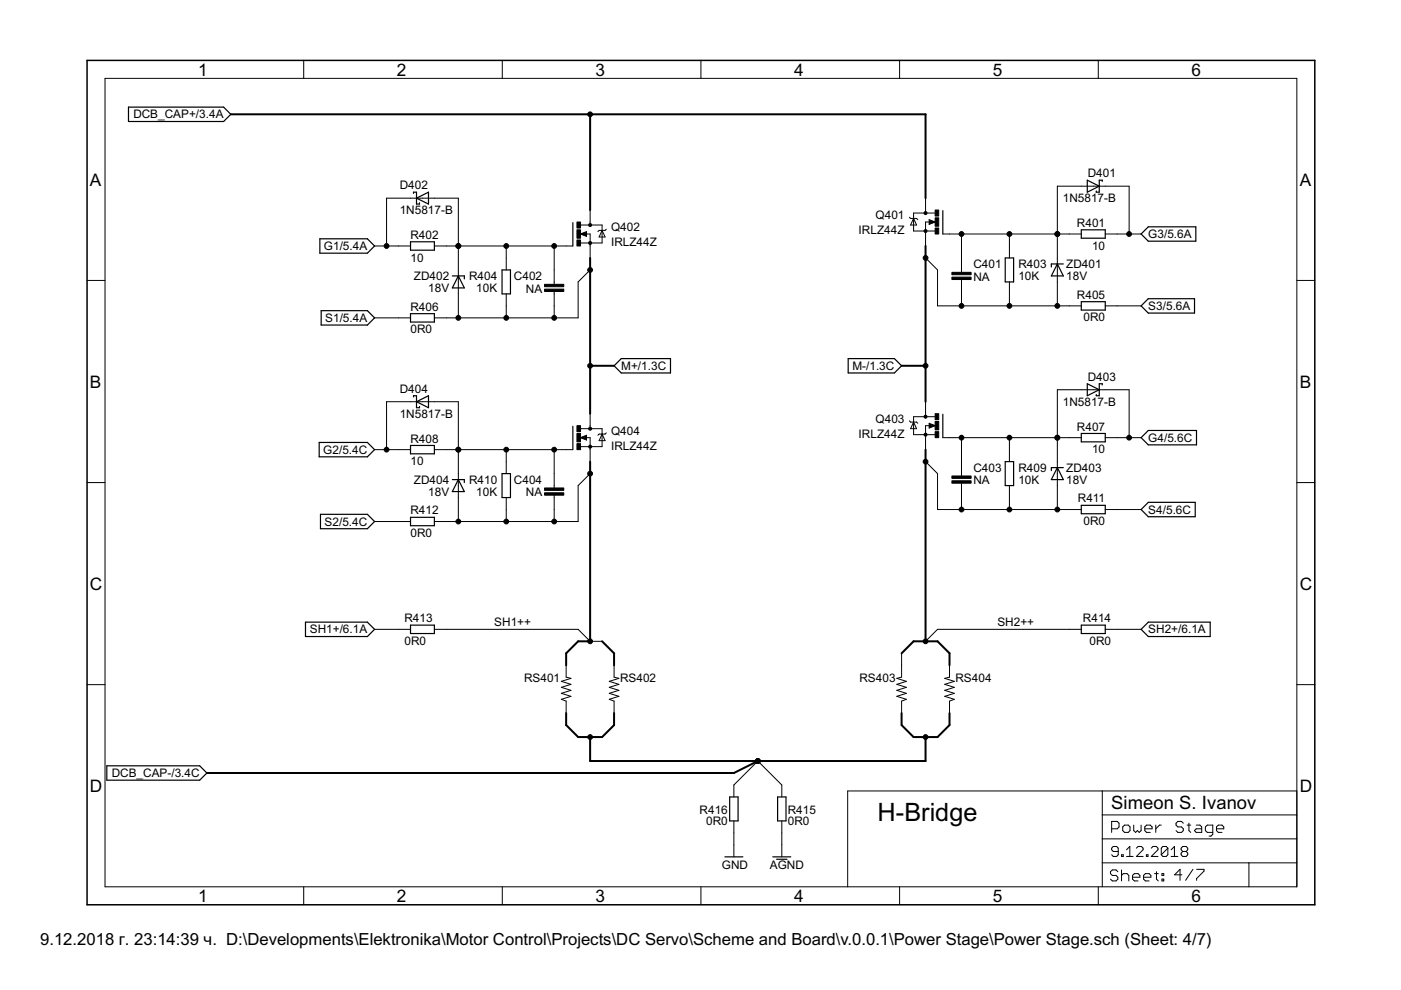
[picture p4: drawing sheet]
<svg xmlns="http://www.w3.org/2000/svg" width="297mm" height="210mm" viewBox="0 0 297 210" stroke-linecap="round" stroke-linejoin="round" font-family="sans-serif">
<g fill="#000" stroke="#000" stroke-width=".25">
<path d="M27.2 22.7v3.1zM27.2 25.8h20.2zM27.2 22.7h20.2zM48.9 24.2l-1.5 1.6zM47.4 22.7l1.5 1.5zM230.5 38.2v2.5zM230.5 38.2l2.6 1.3zM233.1 38.2v1.3zM233.1 39.5v1.2zM233.1 38.2h.6zM233.7 38.2v.3zM67.8 50.6v3.1z"/>
<path d="M67.8 53.7h10.1zM67.8 50.6h10.1zM79.4 52.2l-1.5 1.5zM77.9 50.6l1.5 1.6zM87 53h5.1zM87 51.3v1.7zM87.7 40.7h.6zM87.7 40.7v.3zM88.3 42l2.5-1.3zM88.3 40.7v1.3zM88.3 42v1.3zM88.3 43.3h.6z"/>
<path d="M88.9 43v.3zM88.3 42l2.5 1.3zM90.8 40.7v2.6zM87 51.3h5.1zM92.1 51.3v1.7zM95.9 58.5h1.3zM97.2 58.5l-1.3 2.5zM97.2 58.5h1.2zM98.4 58.5v.6zM106.4 57.2v5.1zM106.4 57.2h1.8zM121.5 47.2v5z"/>
<path d="M199.9 44.7v4.9zM213.1 54.7v5.1zM213.1 54.7h1.8zM213.1 59.8h1.8zM214.9 54.7v5.1zM224.2 56l-1.3 2.5zM222.9 56v.6zM224.2 56l1.2 2.5zM222.9 56h1.3zM224.2 56h1.2zM222.9 58.5h2.5zM229.3 48.7h5z"/>
<path d="M229.3 48.7v1.8zM230.5 40.7l2.6-1.2zM232.4 40.5v.2zM232.4 40.7h.7zM229.3 50.5h5zM234.3 48.7v1.8zM241.9 49.6l1.6 1.5zM241.9 49.6l1.6-1.5zM243.5 51.1h10zM243.5 48.1h10zM253.5 48.1v3zM68.1 65.9v3z"/>
<path d="M68.1 68.9h9.8zM68.1 65.9h9.8zM79.4 67.4l-1.5 1.5zM77.9 65.9l1.5 1.5zM87 68.3h5.1zM87 66.5v1.8zM87 66.5h5.1zM92.1 66.5v1.8zM95.9 61h2.5zM97.2 58.5l1.2 2.5zM108.2 57.2v5.1zM106.4 62.3h1.8z"/>
<path d="M130.2 77.6l1.5-1.6zM130.2 77.6l1.5 1.5zM131.7 76h10.5zM131.7 79.1h10.5zM142.2 76v3.1zM179.8 76v3.1zM179.8 79.1h9.8zM179.8 76h9.8zM191.2 77.6l-1.6 1.5zM189.6 76l1.6 1.6zM229.3 64h5zM229.3 64v1.7z"/>
<path d="M229.3 65.7h5zM234.3 64v1.7zM241.9 64.9l1.6 1.5zM241.9 64.9l1.6-1.6zM243.5 66.4h9.8zM243.5 63.3h9.8zM253.3 63.3v3.1zM67.7 93.8v3.1zM67.7 96.9h10.2zM67.7 93.8h10.2zM79.4 95.3l-1.5 1.6zM77.9 93.8l1.5 1.5z"/>
<path d="M87 96.2h5.1zM87 94.4v1.8zM87.7 83.9h.6zM87.7 83.9v.3zM88.3 85.2l2.5-1.3zM88.3 83.9v1.3zM88.3 85.2v1.2zM88.3 86.4h.6zM88.9 86.2v.2zM88.3 85.2l2.5 1.2zM90.8 83.9v2.5zM87 94.4h5.1z"/>
<path d="M92.1 94.4v1.8zM121.5 90.4v4.9zM199.9 87.8v5zM213.1 97.9h1.8zM214.9 97.9v5.1zM222.9 99.1v.7zM224.2 99.1l1.2 2.6zM222.9 99.1h1.3zM224.2 99.1h1.2zM229.3 91.9h5zM229.3 91.9v1.8zM230.5 83.9l2.6-1.3z"/>
<path d="M230.5 81.4v2.5zM232.4 83.7v.2zM230.5 81.4l2.6 1.2zM233.1 81.4v1.2zM233.1 82.6v1.3zM232.4 83.9h.7zM233.1 81.4h.6zM233.7 81.4v.2zM229.3 93.7h5zM234.3 91.9v1.8zM241.9 92.8l1.6 1.5zM241.9 92.8l1.6-1.5z"/>
<path d="M243.5 94.3h10.2zM243.5 91.3h10.2zM253.7 91.3v3zM67.9 109.1v3zM67.9 112.1h10zM67.9 109.1h10zM79.4 110.6l-1.5 1.5zM77.9 109.1l1.5 1.5zM87 111.5h5.1zM87 109.7v1.8zM87 109.7h5.1zM92.1 109.7v1.8z"/>
<path d="M95.9 101.7h1.3zM95.9 104.2h2.5zM97.2 101.7l-1.3 2.5zM97.2 101.7h1.2zM97.2 101.7l1.2 2.5zM98.4 101.7v.6zM106.4 100.4v5.1zM108.2 100.4v5.1zM106.4 100.4h1.8zM106.4 105.5h1.8zM213.1 97.9v5.1zM213.1 103h1.8z"/>
<path d="M224.2 99.1l-1.3 2.6zM222.9 101.7h2.5zM229.3 107.1h5zM229.3 107.1v1.8zM229.3 108.9h5zM234.3 107.1v1.8zM241.9 108l1.6 1.6zM241.9 108l1.6-1.5zM243.5 109.6h9.9zM243.5 106.5h9.9zM253.4 106.5v3.1zM64.8 131.9v3.1z"/>
<path d="M64.8 135h13.1zM64.8 131.9h13.1zM79.4 133.4l-1.5 1.6zM77.9 131.9l1.5 1.5zM87 134.3h5.1zM87 132.5v1.8zM87 132.5h5.1zM92.1 132.5v1.8zM229.3 132.5h5zM229.3 132.5v1.8zM229.3 134.3h5zM234.3 132.5v1.8z"/>
<path d="M241.9 133.4l1.6 1.6zM241.9 133.4l1.6-1.5zM243.5 135h13.1zM243.5 131.9h13.1zM256.6 131.9v3.1zM22.6 162.4v3zM22.6 165.4h19.7zM22.6 162.4h19.7zM43.9 163.9l-1.6 1.5zM42.3 162.4l1.6 1.5zM154.7 169v5.1zM156.5 169v5.1z"/>
<path d="M154.7 169h1.8zM154.7 174.1h1.8zM164.9 169v5.1zM166.6 169v5.1zM164.9 174.1h1.7zM164.9 169h1.7zM153.7 181.7h3.8zM163.9 181.7h3.8zM164.7 182.2h2.2z"/>
</g>
<g fill="#000" stroke="#000" stroke-width=".21">
<path d="M22.3 16.6v171.4zM64.4 12.8v3.8zM106.5 12.8v3.8zM148.6 12.8v3.8zM190.7 12.8v3.8zM232.9 12.8v3.8zM22.3 16.6h252.7zM224.2 39.5v10.1zM229.3 39.5h2.5zM224.2 39.5h5.1zM231.8 39.5h2.5zM234.3 39.5h5.1z"/>
<path d="M239.4 39.5v10.1zM18.5 59.5h3.8zM79.4 52.2h2.6zM82 52.2h2.5zM82 42v10.2zM84.5 52.2h2.5zM87 42h2.6zM82 42h5zM89.6 42h2.5zM92.1 42h5.1zM92.1 52.2h2.5zM94.6 52.2h2.6z"/>
<path d="M97.2 57.2v2.6zM97.2 52.2h10.1zM97.2 52.2v5zM97.2 42v10.2zM107.3 54.7v2.5zM107.3 52.2h10.2zM107.3 52.2v2.5zM117.5 57.2v2.6zM117.5 59.8v.5zM117.5 52.2h2.5zM117.5 52.2v5zM120 52.2h1.5z"/>
<path d="M122.6 59.8l2.5-2.6zM123.1 51.5h2zM123.1 49.6l1.3 .5zM124.2 49.6h.9zM124.4 49.1v1zM123.1 49.6l1.3-.5zM125.1 44.5v2.6zM125.1 52.2v2.5zM123.1 47.7h2zM125.1 49.6v1.9zM125.1 47.1v.6zM125.1 47.7h2.6z"/>
<path d="M125.1 51.5v.7zM127 50.2h1.3zM127 48.9h.7zM127 48.9l-.2 .2zM127.7 47.7v1.2zM127.7 48.9v2.6zM125.1 51.5h2.6zM127.7 48.9l-.7 1.3zM127.7 48.9h.6zM127.7 48.9l.6 1.3zM128.3 48.9l.2-.3zM193.7 46.3l-.6 1.4z"/>
<path d="M192.8 46.1l.3 .2zM193.7 45.2v1.1zM193.7 46.3v2.7zM193.7 49h2.5zM193.7 46.3l.6 1.4zM193.1 46.3h.6zM193.1 47.7h1.2zM193.7 46.3h.6zM194.3 46.3l.3 .3zM196.2 42v2.5zM196.2 49.6v2.6zM196.2 45.2h2z"/>
<path d="M196.2 47.1v1.9zM196.2 44.5v.7zM193.7 45.2h2.5zM196.2 49v.6zM197 46.6v1zM197 46.6l1.3 .5zM196.2 47.1h.9zM196.2 49h2.1zM197 47.6l1.3-.5zM196.2 54.7l2.6 2.5zM199.9 49.6h1.4zM203.9 54.7v2.5z"/>
<path d="M203.9 57.2v.5zM203.9 59.3v.5zM201.3 49.6h2.6zM203.9 49.6v5.1zM214 52.2v2.5zM203.9 49.6h10.1zM214 49.6v2.6zM224.2 57.2v2.6zM224.2 54.7v2.5zM224.2 59.8v5.1zM214 49.6h10.2zM224.2 49.6v5.1z"/>
<path d="M226.7 49.6h2.6zM224.2 49.6h2.5zM234.3 49.6h2.6zM236.9 49.6h2.5zM239.4 49.6h2.5zM275 59.5h3.8zM79.4 67.4h5.1zM84.5 67.4h2.5zM92.1 67.4h2.5zM94.6 67.4h2.6zM97.2 59.8v2.5zM97.2 67.4h10.1z"/>
<path d="M97.2 62.3v5.1zM107.3 62.3v2.6zM107.3 67.4h10.2zM107.3 64.9v2.5zM117.5 62.3v2.6zM117.5 61.8v.5zM117.5 67.4h5.1zM117.5 64.9v2.5zM122.6 59.8v7.6zM198.8 57.2v7.7zM203.9 59.8v2.5zM198.8 64.9h5.1z"/>
<path d="M203.9 62.3v2.6zM214 59.8v2.5zM203.9 64.9h10.1zM214 62.3v2.6zM214 64.9h10.2zM226.7 64.9h2.6zM224.2 64.9h2.5zM234.3 64.9h2.6zM236.9 64.9h5zM79.4 95.3h2.6zM82 95.3h2.5zM82 85.2v10.1z"/>
<path d="M84.5 95.3h2.5zM87 85.2h2.6zM82 85.2h5zM89.6 85.2h2.5zM92.1 85.2h5.1zM92.1 95.3h2.5zM94.6 95.3h2.6zM97.2 95.3h10.1zM97.2 85.2v10.1zM107.3 97.9v2.5zM107.3 95.3h10.2zM107.3 95.3v2.6z"/>
<path d="M117.5 95.3h2.5zM120 95.3h1.5zM123.1 94.7h2zM123.1 92.8l1.3 .5zM124.2 92.8h.9zM124.4 92.3v1zM123.1 92.8l1.3-.5zM125.1 87.7v2.6zM125.1 95.3v2.6zM123.1 90.9h2zM125.1 92.8v1.9zM125.1 90.3v.6z"/>
<path d="M125.1 90.9h2.6zM125.1 94.7v.6zM127 93.4h1.3zM127 92h.7zM127 92l-.2 .3zM127.7 90.9v1.1zM127.7 92v2.7zM125.1 94.7h2.6zM127.7 92l-.7 1.4zM127.7 92h.6zM127.7 92l.6 1.4zM128.3 92l.2-.2z"/>
<path d="M193.7 89.5l-.6 1.4zM192.8 89.2l.3 .3zM193.7 88.3v1.2zM193.7 89.5v2.7zM193.7 92.2h2.5zM193.7 89.5l.6 1.4zM193.1 89.5h.6zM193.1 90.9h1.2zM193.7 89.5h.6zM194.3 89.5l.3 .2zM196.2 85.2v2.5zM196.2 92.8v2.5z"/>
<path d="M196.2 88.3h2zM196.2 90.3v1.9zM196.2 87.7v.6zM193.7 88.3h2.5zM196.2 92.2v.6zM196.2 97.9l2.6 2.5zM197 89.7v1.1zM197 89.7l1.3 .6zM196.2 90.3h.9zM196.2 92.2h2.1zM197 90.8l1.3-.5zM199.9 92.8h1.4z"/>
<path d="M203.9 97.9v2.5zM201.3 92.8h2.6zM203.9 92.8v5.1zM214 95.3v2.6zM203.9 92.8h10.1zM214 92.8v2.5zM224.2 97.9v2.5zM214 92.8h10.2zM224.2 92.8v5.1zM224.2 82.6v10.2zM226.7 92.8h2.6zM224.2 92.8h2.5z"/>
<path d="M229.3 82.6h2.5zM224.2 82.6h5.1zM231.8 82.6h2.5zM234.3 82.6h5.1zM234.3 92.8h2.6zM236.9 92.8h2.5zM239.4 82.6v10.2zM239.4 92.8h2.5zM18.5 102.3h3.8zM79.4 110.6h5.1zM84.5 110.6h2.5zM92.1 110.6h2.5z"/>
<path d="M94.6 110.6h2.6zM97.2 103v2.5zM97.2 100.4v2.6zM97.2 95.3v5.1zM97.2 110.6h10.1zM97.2 105.5v5.1zM107.3 105.5v2.5zM107.3 108v2.6zM107.3 110.6h10.2zM117.5 100.4v2.6zM117.5 105.5v2.5zM117.5 103v.5z"/>
<path d="M117.5 105v.5zM117.5 95.3v5.1zM117.5 110.6h5.1zM117.5 108v2.6zM122.6 103v7.6zM122.6 103l2.5-2.6zM198.8 100.4v7.6zM198.8 108h5.1zM203.9 103v2.5zM203.9 100.4v.5zM203.9 102.4v.6zM203.9 105.5v2.5z"/>
<path d="M214 103v2.5zM203.9 108h10.1zM214 105.5v2.5zM224.2 100.4v2.6zM214 108h10.2zM224.2 103v5zM226.7 108h2.6zM224.2 108h2.5zM234.3 108h2.6zM236.9 108h5zM275 102.3h3.8zM79.4 133.4h5.1z"/>
<path d="M84.5 133.4h2.5zM92.1 133.4h2.5zM94.6 133.4h28zM122.6 133.4l2.5 2.6zM125.1 136h2.6zM191.2 138.5v2.6zM198.8 133.4l-2.6 2.6zM226.7 133.4h2.6zM198.8 133.4h27.9zM234.3 133.4h2.6zM236.9 133.4h5zM18.5 145.2h3.8z"/>
<path d="M119 148.3l2.1-.7zM119 147l2.1-.6zM119 145.7l2.1-.6zM119 144.5l2.1-.7zM120 141.1v2.5zM120 148.7v2.5zM119 148.3l1 .4zM119 147l2.1 .6zM119 145.7l2.1 .7zM119 144.5l2.1 .6zM120 143.6l1.1 .2zM129.2 148.3l2-.7z"/>
<path d="M129.2 147l2-.6zM129.2 145.7l2-.6zM129.2 144.5l2-.7zM130.2 141.1v2.5zM130.2 148.7v2.5zM129.2 148.3l1 .4zM129.2 147l2 .6zM129.2 145.7l2 .7zM129.2 144.5l2 .6zM130.2 143.6l1 .2zM190.1 147.6l2.1-.6zM190.1 146.4l2.1-.7z"/>
<path d="M190.1 145.1l2.1-.6zM190.1 143.8l1.1-.2zM191.2 141.1v2.5zM191.2 148.7v2.5zM191.2 148.7l1-.4zM190.1 147.6l2.1 .7zM190.1 146.4l2.1 .6zM190.1 145.1l2.1 .6zM190.1 143.8l2.1 .7zM200.3 147.6l2-.6zM200.3 146.4l2-.7zM200.3 145.1l2-.6z"/>
<path d="M200.3 143.8l1-.2zM201.3 141.1v2.5zM201.3 148.7v2.5zM201.3 148.7l1-.4zM200.3 147.6l2 .7zM200.3 146.4l2 .6zM200.3 145.1l2 .6zM200.3 143.8l2 .7zM275 145.2h3.8zM155.6 166.4v2.6zM155.6 174.1v2.5zM155.6 179.1v2.6z"/>
<path d="M155.6 176.6v2.5zM160.7 161.4l-5.1 5zM165.8 174.1v2.5zM165.8 166.4v2.6zM165.8 179.1v2.6zM160.7 161.4l5.1 5zM165.8 176.6v2.5zM179.7 167.7h54zM233.7 167.7h41.3zM233.7 177.9h41.3zM233.7 172.8v5.1zM233.7 172.8h41.3z"/>
<path d="M233.7 167.7v5.1zM235.7 174.2v2.3zM235.7 174.2h1.2zM235.7 179.8v.4zM236 179.5l-.3 .3zM236 179.5h.7zM236.9 174.2l.4 .3zM235.7 175.7h1.2zM236.7 179.5l.4 .3zM237.3 174.5v.8zM237.3 175.3l-.4 .4zM238 175.3v.8z"/>
<path d="M238 176.1l.4 .4zM238.4 176.5h.8zM238 175.3l.4-.4zM239.2 176.5l.4-.4zM238.4 174.9h.8zM239.5 179.5v2.1zM239.6 175.3v.8zM239.2 174.9l.4 .4zM240.4 174.9v1.2zM240.4 176.1l.4 .4zM240.8 176.5l.4-.4zM241.2 176.1l.3 .4z"/>
<path d="M241.3 179.5l-.4 .3zM241.5 176.5l.4-.4zM241.9 174.9v1.2zM241.3 179.5h.7zM242 179.5l.4 .3zM242.7 175.3v.8zM242.7 175.3l.4-.4zM242.7 176.1l.4 .4zM243.1 174.9h.8zM243.1 176.5h.8zM243.9 174.9l.4 .4zM244.3 175.3v.4z"/>
<path d="M242.7 175.7h1.6zM244.5 179.5l-.4 .3zM245 174.9v1.6zM245 175.7l.8-.8zM244.5 179.5h.7zM245.2 179.5l.3 .3zM245.8 174.9h.4zM246.5 179.5l-.3 .3zM246.5 179.5h.8zM247.3 179.5l.3 .3zM247.6 179.8v1.4zM249 179.5v2.1z"/>
<path d="M249.3 174.5v.4zM249.3 174.9l.4 .4zM249.3 174.5l.4-.3zM249.7 175.3h.8zM249.3 176.1l.4 .4zM250.8 179.5l-.4 .3zM249.7 174.2h.8zM250.5 175.3l.4 .4zM249.7 176.5h.8zM250.8 179.5h.7zM250.5 174.2l.4 .3zM250.9 175.7v.4z"/>
<path d="M250.9 176.1l-.4 .4zM251.5 179.5l.3 .3zM251.7 174.9h.8zM251.8 179.8v.4zM252.1 174.5v1.6zM252.1 176.1l.4 .4zM253.2 176.1l.4-.4zM253.6 174.9h.8zM253.2 176.1l.4 .4zM253.6 175.7h1.2zM254.4 174.9l.4 .4zM254.8 175.3v1.2z"/>
<path d="M253.6 176.5h1.2zM255.6 175.3v.8zM255.6 176.1l.4 .4zM255.6 175.3l.4-.4zM256 176.5h1.1zM256.3 177.3h.5zM256.8 177.3l.3-.4zM257.1 174.9v2zM256 174.9h1.1zM257.9 175.3v.8zM257.9 175.3l.4-.4zM257.9 176.1l.4 .4z"/>
<path d="M258.3 174.9h.8zM258.3 176.5h.8zM259.1 174.9l.4 .4zM259.5 175.3v.4zM257.9 175.7h1.6zM275 172.8v5.1zM275 167.7v5.1zM22.3 188h252.7zM64.4 188v3.8zM106.5 188v3.8zM148.6 188v3.8zM179.7 167.7v20.3z"/>
<path d="M190.7 188v3.8zM232.9 188v3.8zM233.7 182.9v5.1zM233.7 177.9v5zM235.4 184.8v.4zM235.4 185.2l.4 .4zM235.7 181.2l.3 .4zM235.7 180.2l.3 .3zM235.4 184.8l.4-.4zM235.8 185.6h.8zM235.4 186.4l.4 .4zM236 181.6h.7z"/>
<path d="M236 180.5h1.1zM235.8 184.4h.8zM236.6 185.6l.4 .4zM235.8 186.8h.8zM237.1 181.2l-.4 .4zM236.6 184.4l.4 .4zM237 186v.4zM237 186.4l-.4 .4zM237.1 179.8v1.4zM237.8 181.2v.4zM237.8 181.2h.3zM237.8 184.4v2.4z"/>
<path d="M237.8 185.6l.4-.4zM238.1 181.2v.4zM237.8 181.6h.3zM238.2 185.2h.8zM238.8 180.2l.7-.7zM238.8 181.6h1.4zM239 185.2l.3 .4zM239.3 185.6v1.2zM240.1 185.6v.8zM240.1 185.6l.4-.4zM240.1 186.4l.4 .4zM240.5 185.2h.8z"/>
<path d="M240.9 181.6l1.5-1.4zM240.5 186.8h.8zM241.3 185.2l.4 .4zM241.7 185.6v.4zM240.1 186h1.6zM240.9 181.6h1.5zM242.4 179.8v.4zM242.5 185.6v.8zM242.5 185.6l.3-.4zM242.5 186.4l.3 .4zM242.8 185.2h.8zM243.1 181.2v.4z"/>
<path d="M243.1 181.2h.3zM243.4 181.2v.4zM243.1 181.6h.3zM242.8 186.8h.8zM243.6 185.2l.4 .4zM244 185.6v.4zM242.5 186h1.5zM244.1 181.6l1.4-1.4zM244.8 185.2h.8zM245.2 184.8v1.6zM245.2 186.4l.4 .4zM244.1 181.6h1.4z"/>
<path d="M245.5 179.8v.4zM246.2 179.8v1.4zM246.2 181.2l1.4-1.4zM246.4 185.2h.3zM246.4 185.2v.4zM246.4 186.4h.3zM246.4 186.4v.4zM246.2 181.2l.3 .4zM246.7 185.2v.4zM246.4 185.6h.3zM246.7 186.4v.4zM246.4 186.8h.3z"/>
<path d="M246.5 181.6h.8zM247.6 181.2l-.3 .4zM248.3 180.2l.7-.7zM248.3 181.6h1.4zM249 185.5h1.6zM250.2 184.3v2.3zM250.2 184.3l-1.2 1.2zM250.4 180.9v.3zM250.8 180.5l-.4 .4zM250.4 179.8v.4zM250.4 181.2l.4 .4zM250.4 180.2l.4 .3z"/>
<path d="M250.8 180.5h.7zM252.9 184.3l-1.5 2.3zM251.5 180.5l.3 .4zM250.8 181.6h.7zM251.8 180.2l-.3 .3zM251.8 180.9v.3zM251.8 181.2l-.3 .4zM253.7 184.3h1.6zM253.7 186.3v.3zM255.3 184.3v.4zM255.3 184.7l-1.6 1.6zM264.8 182.9v5.1z"/>
<path d="M264.8 182.9h10.2zM233.7 182.9h31.1zM275 182.9v5.1zM275 177.9v5zM275 16.6v171.4z"/>
<circle cx="125.1" cy="24.2" r=".51"/>
<circle cx="82" cy="52.2" r=".51"/>
<circle cx="97.2" cy="52.2" r=".51"/>
<circle cx="107.3" cy="52.2" r=".51"/>
<circle cx="117.5" cy="52.2" r=".51"/>
<circle cx="125.1" cy="57.2" r=".51"/>
<circle cx="125.1" cy="47.7" r=".32"/>
<circle cx="125.1" cy="51.5" r=".32"/>
<circle cx="196.2" cy="49" r=".33"/>
<circle cx="196.2" cy="45.2" r=".33"/>
<circle cx="196.2" cy="54.7" r=".51"/>
<circle cx="203.9" cy="49.6" r=".51"/>
<circle cx="214" cy="49.6" r=".51"/>
<circle cx="224.2" cy="49.6" r=".51"/>
<circle cx="239.4" cy="49.6" r=".51"/>
<circle cx="97.2" cy="67.4" r=".51"/>
<circle cx="107.3" cy="67.4" r=".51"/>
<circle cx="117.5" cy="67.4" r=".51"/>
<circle cx="125.1" cy="77.6" r=".51"/>
<circle cx="196.2" cy="77.6" r=".51"/>
<circle cx="203.9" cy="64.9" r=".51"/>
<circle cx="214" cy="64.9" r=".51"/>
<circle cx="224.2" cy="64.9" r=".51"/>
<circle cx="82" cy="95.3" r=".51"/>
<circle cx="97.2" cy="95.3" r=".51"/>
<circle cx="107.3" cy="95.3" r=".51"/>
<circle cx="117.5" cy="95.3" r=".51"/>
<circle cx="125.1" cy="94.7" r=".33"/>
<circle cx="125.1" cy="90.9" r=".33"/>
<circle cx="196.2" cy="92.2" r=".33"/>
<circle cx="196.2" cy="88.3" r=".33"/>
<circle cx="196.2" cy="97.9" r=".51"/>
<circle cx="203.9" cy="92.8" r=".51"/>
<circle cx="214" cy="92.8" r=".51"/>
<circle cx="224.2" cy="92.8" r=".51"/>
<circle cx="239.4" cy="92.8" r=".51"/>
<circle cx="97.2" cy="110.6" r=".51"/>
<circle cx="107.3" cy="110.6" r=".51"/>
<circle cx="117.5" cy="110.6" r=".51"/>
<circle cx="125.1" cy="100.4" r=".51"/>
<circle cx="203.9" cy="108" r=".51"/>
<circle cx="214" cy="108" r=".51"/>
<circle cx="224.2" cy="108" r=".51"/>
<circle cx="125.1" cy="136" r=".51"/>
<circle cx="196.2" cy="136" r=".51"/>
<circle cx="125.1" cy="156.3" r=".51"/>
<circle cx="196.2" cy="156.3" r=".51"/>
<circle cx="160.7" cy="161.4" r=".51"/>
</g>
<g fill="#000" stroke="#000" stroke-width=".32">
<path d="M18.5 12.8v179zM18.5 12.8h260.3zM123.3 49.6l.9 .3zM123.3 49.6l.9-.2zM124.2 49.6v.3zM124 49.6h.2zM197.1 46.8l.9 .3zM197.1 47.1v.2zM197.1 47.1h.3zM197.1 47.3l.9-.2zM123.3 92.8l.9 .2zM123.3 92.8l.9-.3z"/>
<path d="M124.2 92.8v.2zM124 92.8h.2zM197.1 90l.9 .3zM197.1 90.3v.2zM197.1 90.3h.3zM197.1 90.5l.9-.2zM18.5 191.8h260.3zM278.8 12.8v179z"/>
</g>
<g fill="#000" stroke="#000" stroke-width=".21">
<path d="M122.3 50.9h.8v1.3h-.8zM122.3 47.1h.8v1.2h-.8zM122.3 48.7h.8v1.8h-.8zM198.3 48.3h.7v1.3h-.7zM198.3 44.5h.7v1.3h-.7zM198.3 46.2h.7v1.8h-.7zM201.8 58.8h4.1v.5h-4.1zM201.8 57.7h4.1v.6h-4.1zM115.5 61.3h4v.5h-4zM115.5 60.3h4v.5h-4zM122.3 94.1h.8v1.2h-.8zM122.3 90.3h.8v1.2h-.8z"/>
<path d="M122.3 91.9h.8v1.8h-.8zM198.3 91.5h.7v1.3h-.7zM198.3 87.7h.7v1.3h-.7zM198.3 89.4h.7v1.7h-.7zM115.5 104.5h4v.5h-4zM115.5 103.5h4v.5h-4zM201.8 101.9h4.1v.5h-4.1zM201.8 100.9h4.1v.5h-4.1z"/>
</g>
<g fill="#000" stroke="#000" stroke-width=".42">
<path d="M48.9 24.2h76.2zM125.1 24.2h71.1zM196.2 24.2v17.8zM125.1 54.7v2.5zM125.1 57.2v20.4zM125.1 24.2v20.3zM196.2 52.2v2.5zM196.2 54.7v22.9zM125.1 77.6h5.1zM191.2 77.6h5zM125.1 77.6v10.1zM125.1 97.9v2.5z"/>
<path d="M196.2 77.6v7.6zM196.2 97.9v38.1zM196.2 95.3v2.6zM125.1 100.4v35.6zM120 138.5v2.6zM122.6 136l-2.6 2.5zM122.6 136h2.5zM127.7 136l2.5 2.5zM130.2 138.5v2.6zM193.7 136l-2.5 2.5zM196.2 136h2.6zM193.7 136h2.5z"/>
<path d="M198.8 136l2.5 2.5zM201.3 138.5v2.6zM120 151.2v2.5zM120 153.7l2.6 2.6zM122.6 156.3h2.5zM125.1 156.3h2.6zM125.1 156.3v5.1zM127.7 156.3l2.5-2.6zM130.2 151.2v2.5zM191.2 151.2v2.5zM191.2 153.7l2.5 2.6zM193.7 156.3h2.5z"/>
<path d="M196.2 156.3h2.6zM201.3 151.2v2.5zM201.3 153.7l-2.5 2.6zM43.9 163.9h111.7zM125.1 161.4h35.6zM155.6 163.9l5.1-2.5zM160.7 161.4h35.5zM196.2 156.3v5.1z"/>
</g>
<text font-size="6" x="186.1" y="174.1">H-Bridge</text>
<text font-size="4.4" x="235.6" y="171.5">Simeon S. Ivanov</text>
<g font-size="4.1">
<text x="42" y="16">1</text>
<text x="84.1" y="16">2</text>
<text x="126.3" y="16">3</text>
<text x="168.4" y="16">4</text>
<text x="210.5" y="16">5</text>
<text x="252.6" y="16">6</text>
<text x="19.1" y="39.3">A</text>
<text x="275.6" y="39.3">A</text>
<text x="19.1" y="82.2">B</text>
<text x="275.6" y="82.2">B</text>
<text x="19.1" y="125">C</text>
<text x="275.6" y="125">C</text>
<text x="19.1" y="167.9">D</text>
<text x="275.6" y="167.9">D</text>
<text x="42" y="191.2">1</text>
<text x="84.1" y="191.2">2</text>
<text x="126.3" y="191.2">3</text>
<text x="168.4" y="191.2">4</text>
<text x="210.5" y="191.2">5</text>
<text x="252.6" y="191.2">6</text>
</g>
<text font-size="4" x="8.5" y="200.4">9.12.2018 г. 23:14:39 ч. D:\Developments\Elektronika\Motor Control\Projects\DC Servo\Scheme and Board\v.0.0.1\Power Stage\Power Stage.sch (Sheet: 4/7)</text>
<g font-size="2.8">
<text x="28.3" y="25.1">DCB_CAP+/3.4A</text>
<text x="84.7" y="40.1">D402</text>
<text x="230.6" y="37.6">D401</text>
<text x="84.7" y="45.4">1N5817-B</text>
<text x="185.6" y="46.4">Q401</text>
<text x="225.3" y="42.9">1N5817-B</text>
<text x="68.7" y="53.1">G1/5.4A</text>
<text x="87" y="50.7">R402</text>
<text x="129.6" y="52.2">IRLZ44Z</text>
<text x="129.6" y="49">Q402</text>
<text x="182.1" y="49.6">IRLZ44Z</text>
<text x="228.3" y="48.1">R401</text>
<text x="231.5" y="52.9">10</text>
<text x="243.5" y="50.5">G3/5.6A</text>
<text x="87" y="55.5">10</text>
<text x="87.8" y="59.5">ZD402</text>
<text x="99.4" y="59.5">R404</text>
<text x="109" y="59.5">C402</text>
<text x="206.4" y="59.5">NA</text>
<text x="206.4" y="56.9">C401</text>
<text x="215.9" y="59.5">10K</text>
<text x="215.9" y="56.9">R403</text>
<text x="226.1" y="59.5">18V</text>
<text x="226.1" y="56.9">ZD401</text>
<text x="87" y="65.9">R406</text>
<text x="90.8" y="62">18V</text>
<text x="101" y="62">10K</text>
<text x="111.5" y="62">NA</text>
<text x="228.3" y="63.4">R405</text>
<text x="243.5" y="65.7">S3/5.6A</text>
<text x="69" y="68.3">S1/5.4A</text>
<text x="87" y="70.7">0R0</text>
<text x="229.7" y="68.2">0R0</text>
<text x="84.7" y="83.3">D404</text>
<text x="131.7" y="78.4">M+/1.3C</text>
<text x="180.7" y="78.4">M-/1.3C</text>
<text x="230.6" y="80.7">D403</text>
<text x="84.7" y="88.6">1N5817-B</text>
<text x="185.6" y="89.6">Q403</text>
<text x="225.3" y="86.1">1N5817-B</text>
<text x="87" y="93.8">R408</text>
<text x="129.6" y="95.3">IRLZ44Z</text>
<text x="129.6" y="92.2">Q404</text>
<text x="182.1" y="92.8">IRLZ44Z</text>
<text x="228.3" y="91.3">R407</text>
<text x="243.5" y="93.7">G4/5.6C</text>
<text x="68.6" y="96.2">G2/5.4C</text>
<text x="87" y="98.6">10</text>
<text x="206.4" y="100.1">C403</text>
<text x="215.9" y="100.1">R409</text>
<text x="226.1" y="100.1">ZD403</text>
<text x="231.5" y="96.1">10</text>
<text x="87.8" y="102.6">ZD404</text>
<text x="90.8" y="105.2">18V</text>
<text x="99.4" y="102.6">R410</text>
<text x="101" y="105.2">10K</text>
<text x="109" y="102.6">C404</text>
<text x="111.5" y="105.2">NA</text>
<text x="206.4" y="102.7">NA</text>
<text x="215.9" y="102.6">10K</text>
<text x="226.1" y="102.6">18V</text>
<text x="228.5" y="106.5">R411</text>
<text x="68.8" y="111.5">S2/5.4C</text>
<text x="87" y="113.9">0R0</text>
<text x="87" y="109.1">R412</text>
<text x="229.7" y="111.3">0R0</text>
<text x="243.5" y="108.9">S4/5.6C</text>
<text x="85.8" y="131.9">R413</text>
<text x="229.6" y="131.9">R414</text>
<text x="65.7" y="134.3">SH1+/6.1A</text>
<text x="85.8" y="136.7">0R0</text>
<text x="104.8" y="132.8">SH1++</text>
<text x="211.5" y="132.8">SH2++</text>
<text x="231" y="136.7">0R0</text>
<text x="243.5" y="134.3">SH2+/6.1A</text>
<text x="111.1" y="144.6">RS401</text>
<text x="131.5" y="144.6">RS402</text>
<text x="182.2" y="144.6">RS403</text>
<text x="202.6" y="144.6">RS404</text>
<text x="23.7" y="164.8">DCB_CAP-/3.4C</text>
<text x="148.3" y="172.6">R416</text>
<text x="167" y="172.6">R415</text>
<text x="149.7" y="174.8">0R0</text>
<text x="167" y="174.8">0R0</text>
<text x="153.1" y="184.2">GND</text>
<text x="163.2" y="184.2">AGND</text>
</g>
</svg>
